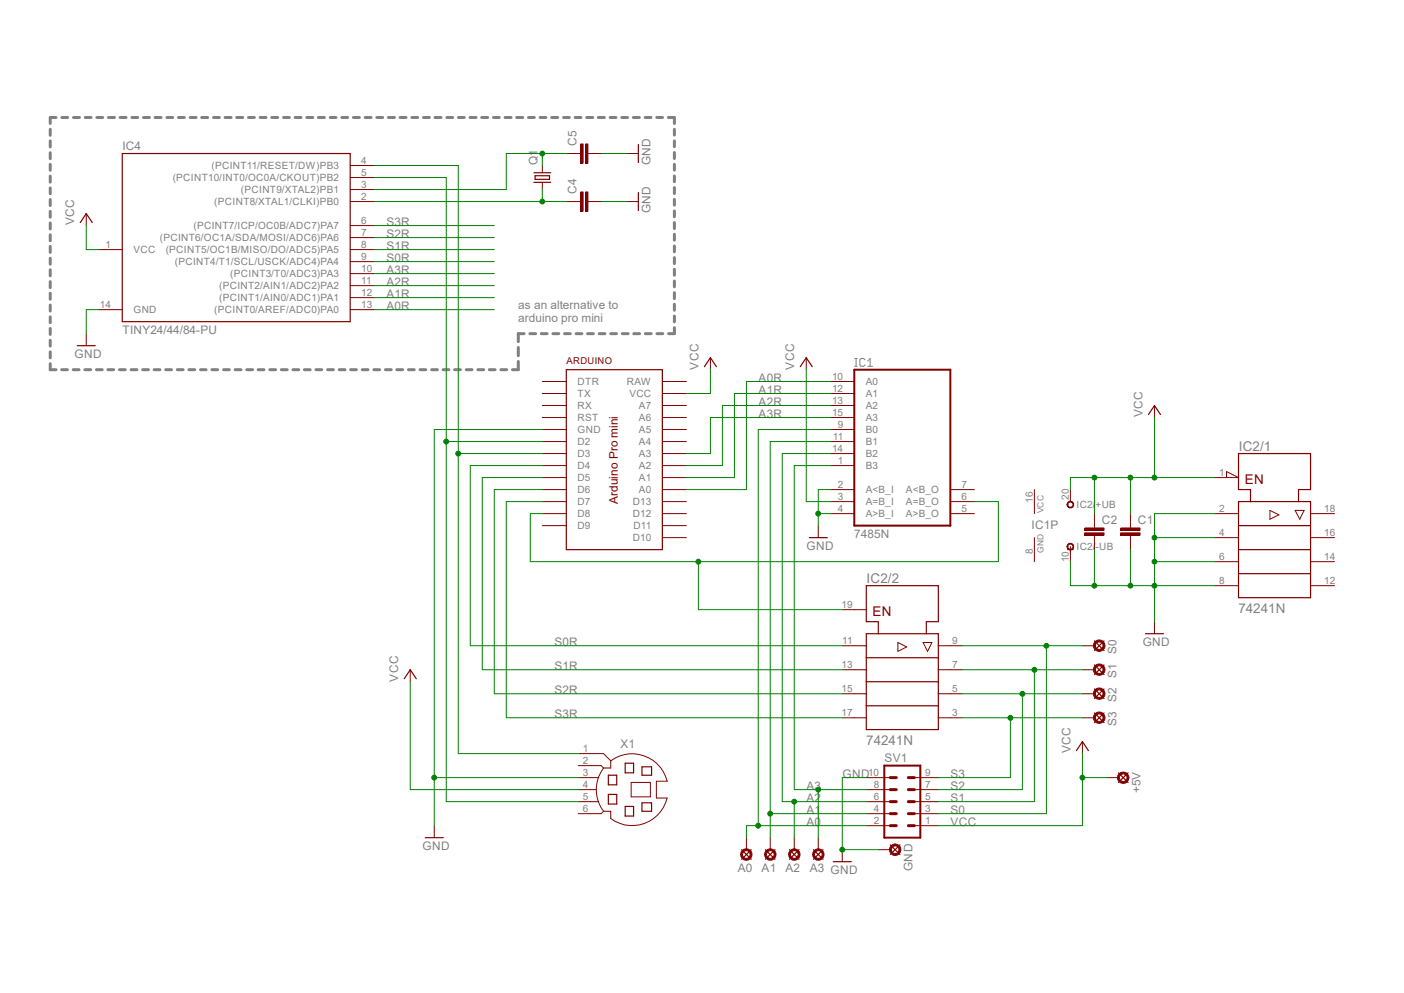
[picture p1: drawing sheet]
<svg xmlns="http://www.w3.org/2000/svg" width="297mm" height="210mm" viewBox="0 0 297 210" stroke-linecap="round" stroke-linejoin="round" font-family="sans-serif">
<g fill="none" stroke="#808080" stroke-width=".63">
<path d="M10.6 27.3v1.3M10.6 29.8v1.3M10.6 32.3v1.3M10.6 34.8v1.2M10.6 37.3v1.2M10.6 39.8v1.2M11.9 24.8h-1.3v1.3M13.1 24.8h1.2M15.5 24.8h1.3M18 24.8h1.3M20.5 24.8h1.2M22.9 24.8h1.3"/>
<path d="M25.4 24.8h1.3M27.9 24.8h1.2M30.4 24.8h1.2M32.8 24.8h1.3M35.3 24.8h1.2M37.8 24.8h1.2M40.2 24.8h1.3M42.7 24.8h1.2M45.2 24.8h1.2M47.6 24.8h1.3M50.1 24.8h1.3M52.6 24.8h1.2"/>
<path d="M55 24.8h1.3M57.5 24.8h1.3M60 24.8h1.2M62.4 24.8h1.3M64.9 24.8h1.3M67.4 24.8h1.2M69.8 24.8h1.3M72.3 24.8h1.2M74.8 24.8h1.2M77.3 24.8h1.2M79.7 24.8h1.2M82.2 24.8h1.2"/>
<path d="M84.6 24.8h1.3M87.1 24.8h1.2M89.6 24.8h1.2M92 24.8h1.3M94.5 24.8h1.3M97 24.8h1.2M99.4 24.8h1.3M101.9 24.8h1.3M104.4 24.8h1.2M106.8 24.8h1.3M109.3 24.8h1.3M111.8 24.8h1.2"/>
<path d="M114.3 24.8h1.2M116.7 24.8h1.3M119.2 24.8h1.2M121.7 24.8h1.2M124.1 24.8h1.3M126.6 24.8h1.2M129.1 24.8h1.2M131.5 24.8h1.3M134 24.8h1.3M136.5 24.8h1.2M138.9 24.8h1.3M141.4 24.8h1.3v1.3"/>
<path d="M142.7 27.3v1.3M142.7 29.8v1.2M142.7 32.3v1.2M142.7 34.8v1.2M142.7 37.2v1.2M142.7 39.7v1.2M10.6 42.2v1.3M10.6 44.7v1.2M10.6 47.2v1.2M10.6 49.7v1.2M10.6 52.1v1.3M10.6 54.6v1.3"/>
<path d="M10.6 57.1v1.2M10.6 59.6v1.2M142.7 42.2v1.2M142.7 44.6v1.2M142.7 47.1v1.2M142.7 49.5v1.3M142.7 52v1.3M142.7 54.5v1.3M142.7 56.9v1.3M142.7 59.4v1.3M10.6 62v1.3M10.6 64.5v1.3"/>
<path d="M10.6 67v1.2M10.6 69.5v1.2M10.6 72v1.2M10.6 74.4v1.3M10.6 76.9v1.3h1.3M13 78.2h1.3M15.5 78.2h1.2M17.9 78.2h1.3M20.4 78.2h1.2M22.8 78.2h1.2M25.3 78.2h1.2M27.7 78.2h1.3"/>
<path d="M30.2 78.2h1.2M32.6 78.2h1.2M35.1 78.2h1.2M37.5 78.2h1.2M40 78.2h1.2M42.4 78.2h1.2M44.8 78.2h1.3M47.3 78.2h1.2M49.7 78.2h1.3M52.2 78.2h1.2M54.6 78.2h1.2M57.1 78.2h1.2"/>
<path d="M59.5 78.2h1.2M62 78.2h1.2M64.4 78.2h1.2M66.8 78.2h1.3M69.3 78.2h1.2M71.8 78.2h1.2M74.2 78.2h1.2M76.6 78.2h1.3M79.1 78.2h1.2M81.5 78.2h1.3M83.9 78.2h1.3M86.4 78.2h1.2"/>
<path d="M88.9 78.2h1.2M91.3 78.2h1.2M93.7 78.2h1.3M96.2 78.2h1.2M98.6 78.2h1.3M101.1 78.2h1.2M103.5 78.2h1.2M106 78.2h1.2M109.6 76.5v1.7h-1.2M109.6 73.5v1.7M110.9 70.6h-1.3v1.7M112.1 70.6h1.2"/>
<path d="M114.5 70.6h1.2M117 70.6h1.2M119.4 70.6h1.2M121.9 70.6h1.2M124.3 70.6h1.2M126.7 70.6h1.3M129.2 70.6h1.2M131.7 70.6h1.2M134.1 70.6h1.2M136.5 70.6h1.3M139 70.6h1.2M142.7 69.3v1.3h-1.3"/>
<path d="M142.7 61.9v1.3M142.7 64.3v1.3M142.7 66.8v1.3"/>
</g>
<path d="M180.8 77.5h.6M180.8 75.8h.6M181.1 75.8v1.7M183 76.1l-.3-.3h-.5l-.3 .3v1.1l.3 .3h.5l.3-.3M183.6 77.5h1M183.6 76.4l.5-.6v1.7" fill="none" stroke="#808080" stroke-width=".21"/>
<g fill="none" stroke="#800000" stroke-width=".25">
<path d="M119.8 78.2h20.3v38h-20.3zM149 77.6l1.3-2 1.3 2M169.3 77.6l1.3-2 1.2 2M243 87.7l1.2-1.9 1.3 1.9M171.2 113.7h3.8M262 116.2h15.2M262 106.1h15.2v20.3h-15.2zM262 111.2h15.2M264.5 106.1v-2.6h-2.5v-7.6h15.2v7.6h-2.5v2.6M183.3 134h15.2v20.3h-15.2zM183.3 139.1h15.2M185.8 134v-2.5h-2.5v-7.6h15.2v7.6h-2.5v2.5"/>
<path d="M242.3 134h3.8M262 121.3h15.2M85.5 143.6l1.3-2 1.3 2M183.3 149.3h15.2M183.3 144.2h15.2M227.7 158.7l1.3-1.9 1.3 1.9M90 177.2h3.8M128.7 164h1.8v2h-1.8zM128.7 168h1.8v2.1h-1.8zM132.2 161.4h1.8v2h-1.8zM132.2 170.6h1.8v2h-1.8zM135.8 162.2h2v1.8h-2z"/>
<path d="M135.8 169.8h2v1.8h-2zM176.3 182.2h3.8"/>
</g>
<g fill="none" stroke="#800000" stroke-width=".21">
<path d="M150.3 75.6v2.6M170.6 75.6v2.6M114.7 90.8h5.1M114.7 80.7h5.1M114.7 83.2h5.1M114.7 85.8h5.1M114.7 93.4h5.1M114.7 95.9h5.1M114.7 98.5h5.1M114.7 88.3h5.1M140.1 90.8h5.1M140.1 80.7h5.1"/>
<path d="M140.1 83.2h5.1M140.1 85.8h5.1M140.1 93.4h5.1M140.1 95.9h5.1M140.1 98.5h5.1M140.1 88.3h5.1M175.6 90.8h5.1M175.6 80.7h5.1M175.6 83.2h5.1M175.6 85.8h5.1M175.6 93.4h5.1M175.6 95.9h5.1"/>
<path d="M175.6 98.5h5.1M175.6 88.3h5.1M244.2 85.8v2.5M114.7 101h5.1M114.7 103.5h5.1M114.7 106.1h5.1M114.7 108.6h5.1M114.7 111.2h5.1M140.1 101h5.1M140.1 103.5h5.1M140.1 106.1h5.1M140.1 108.6h5.1"/>
<path d="M140.1 111.2h5.1M140.1 113.7h5.1M173.1 111.2v2.5M175.6 103.5h5.1M175.6 106.1h5.1M175.6 108.6h5.1M201 103.5h5.1M201 106.1h5.1M201 108.6h5.1M256.9 101h5.1l-2.5-1.3v1.3M256.9 108.6h5.1M256.9 113.7h5.1"/>
<path d="M256.9 118.8h5.1M268.6 107.9l2 1-2 .9zM274 107.9h1.9l-.9 1.9zM277.2 108.6h5.1M277.2 113.7h5.1M277.2 118.8h5.1M178.2 136.6h5.1M178.2 128.9h5.1M189.9 135.9l1.9 .9-1.9 1zM195.3 135.9h1.8l-.9 1.9zM198.5 136.6h5.1M244.2 131.5v2.5"/>
<path d="M256.9 123.9h5.1M277.2 123.9h5.1M86.8 141.6v2.6M122.3 159.4h5.4l1.5 1.5M178.2 141.6h5.1M178.2 146.7h5.1M178.2 151.8h5.1M198.5 141.6h5.1M198.5 146.7h5.1M198.5 151.8h5.1M229 156.8v2.6M91.9 174.6v2.6"/>
<path d="M122.3 169.5h4.4M122.3 167h3.9M122.3 164.5h4.4M122.3 161.9h4.9l.5 .5M127.7 162.4a7.5 7.5 0 0 0 0 9.2M127.7 171.6l-.5 .5h-4.9M129.2 160.9a7.7 7.7 0 0 1 11.9 4.3h-2.2v3.6h2.2a7.6 7.6 0 0 1-11.9 4.3v-1.5h-1.5M129.2 160.9v1.5h-1.5M133.5 165.5h4.1v3h-4.1zM178.2 179.7v2.5M183.3 174.6h5M183.3 172.1h5"/>
<path d="M183.3 169.5h5M183.3 167h5M183.3 164.5h5M193.4 174.6h5.1M193.4 172.1h5.1M193.4 169.5h5.1M193.4 167h5.1M193.4 164.5h5.1"/>
</g>
<path d="M180.7 78.2h20.3v33h-20.3zM187.1 161.9h7.6v15.3h-7.6z" fill="none" stroke="#800000" stroke-width=".42"/>
<path d="M188.3 164.5h1.3M188.3 167h1.3M188.3 169.5h1.3M188.3 172.1h1.3M188.3 174.6h1.3M192.2 164.5h1.2M192.2 167h1.2M192.2 169.5h1.2M192.2 172.1h1.2M192.2 174.6h1.2" fill="none" stroke="#800000" stroke-width=".63"/>
<path d="M226 106.1a.71 .71 0 0 1 1.1 .3 .71 .71 0 0 1-.5 1 .71 .71 0 0 1-.9-.7h.2a.56 .56 0 0 1 .8-.5 .56 .56 0 0 1 .1 1 .56 .56 0 0 1-.9-.2v-.3h-.2z" fill-rule="evenodd" fill="#800000"/>
<path d="M225.8 116.2h1.3M226 106.1a.71 .71 0 0 1 1.1 .3 .71 .71 0 0 1-.5 1 .71 .71 0 0 1-.9-.7h.2a.56 .56 0 0 1 .8-.5 .56 .56 0 0 1 .1 1 .56 .56 0 0 1-.9-.2v-.3h-.2zM226.4 103.5v2.6M226.4 115.6v1.3" fill="none" stroke="#800000" stroke-width=".21"/>
<path d="M226 115a.71 .71 0 0 1 1.1 .3 .71 .71 0 0 1-.5 1 .71 .71 0 0 1-.9-.7h.2a.56 .56 0 0 1 .8-.5 .56 .56 0 0 1 .1 1 .56 .56 0 0 1-.9-.2v-.3h-.2z" fill-rule="evenodd" fill="#800000"/>
<path d="M218.8 103.5v5.1M218.8 113.7v5.1M226 115a.71 .71 0 0 1 1.1 .3 .71 .71 0 0 1-.5 1 .71 .71 0 0 1-.9-.7h.2a.56 .56 0 0 1 .8-.5 .56 .56 0 0 1 .1 1 .56 .56 0 0 1-.9-.2v-.3h-.2zM226.4 116.2v2.6M231.5 111.2v.5M231.5 113.2v.5" fill="none" stroke="#800000" stroke-width=".21"/>
<path d="M229.5 112.7h4.1v.5h-4.1z" fill-rule="evenodd" fill="#800000"/>
<path d="M229.5 112.7h4.1v.5h-4.1z" fill="none" stroke="#800000" stroke-width=".21"/>
<path d="M229.5 111.7h4.1v.5h-4.1z" fill-rule="evenodd" fill="#800000"/>
<path d="M229.5 111.7h4.1v.5h-4.1zM231.5 108.6v2.6M231.5 113.7v2.5M239.1 111.2v.5M239.1 113.2v.5" fill="none" stroke="#800000" stroke-width=".21"/>
<path d="M237.1 112.7h4.1v.5h-4.1z" fill-rule="evenodd" fill="#800000"/>
<path d="M237.1 112.7h4.1v.5h-4.1z" fill="none" stroke="#800000" stroke-width=".21"/>
<path d="M237.1 111.7h4.1v.5h-4.1z" fill-rule="evenodd" fill="#800000"/>
<path d="M237.1 111.7h4.1v.5h-4.1zM239.1 108.6v2.6M239.1 113.7v2.5" fill="none" stroke="#800000" stroke-width=".21"/>
<path d="M172.1 179.7l2 2M174.1 179.7l-2 2" fill="none" stroke="#800000" stroke-width=".25"/>
<path d="M172.3 179.9a1.21 1.21 0 0 1 1.9 .2 1.21 1.21 0 0 1-.7 1.8 1.21 1.21 0 0 1-1.6-1.2h.4a.8 .8 0 0 1 1-.8 .8 .8 0 0 1 .4 1.3 .8 .8 0 0 1-1.3-.2l-.1-.3h-.4z" fill-rule="evenodd" fill="#800000"/>
<path d="M172.3 179.9a1.21 1.21 0 0 1 1.9 .2 1.21 1.21 0 0 1-.7 1.8 1.21 1.21 0 0 1-1.6-1.2h.4a.8 .8 0 0 1 1-.8 .8 .8 0 0 1 .4 1.3 .8 .8 0 0 1-1.3-.2l-.1-.3h-.4zM173.1 177.2v2.5" fill="none" stroke="#800000" stroke-width=".21"/>
<path d="M161.9 179.7l2.1 2M164 179.7l-2.1 2" fill="none" stroke="#800000" stroke-width=".25"/>
<path d="M162.1 179.9a1.21 1.21 0 0 1 1.9 .2 1.21 1.21 0 0 1-.7 1.8 1.21 1.21 0 0 1-1.5-1.2h.3a.8 .8 0 0 1 1.1-.8 .8 .8 0 0 1 .3 1.3 .8 .8 0 0 1-1.3-.2l-.1-.3h-.3z" fill-rule="evenodd" fill="#800000"/>
<path d="M162.1 179.9a1.21 1.21 0 0 1 1.9 .2 1.21 1.21 0 0 1-.7 1.8 1.21 1.21 0 0 1-1.5-1.2h.3a.8 .8 0 0 1 1.1-.8 .8 .8 0 0 1 .3 1.3 .8 .8 0 0 1-1.3-.2l-.1-.3h-.3zM162.9 177.2v2.5" fill="none" stroke="#800000" stroke-width=".21"/>
<path d="M167 179.7l2 2M169 179.7l-2 2" fill="none" stroke="#800000" stroke-width=".25"/>
<path d="M167.2 179.9a1.21 1.21 0 0 1 1.9 .2 1.21 1.21 0 0 1-.7 1.8 1.21 1.21 0 0 1-1.6-1.2h.4a.8 .8 0 0 1 1.1-.8 .8 .8 0 0 1 .3 1.3 .8 .8 0 0 1-1.3-.2l-.1-.3h-.4z" fill-rule="evenodd" fill="#800000"/>
<path d="M167.2 179.9a1.21 1.21 0 0 1 1.9 .2 1.21 1.21 0 0 1-.7 1.8 1.21 1.21 0 0 1-1.6-1.2h.4a.8 .8 0 0 1 1.1-.8 .8 .8 0 0 1 .3 1.3 .8 .8 0 0 1-1.3-.2l-.1-.3h-.4zM168 177.2v2.5" fill="none" stroke="#800000" stroke-width=".21"/>
<path d="M156.9 179.7l2 2M158.9 179.7l-2 2" fill="none" stroke="#800000" stroke-width=".25"/>
<path d="M157 179.9a1.21 1.21 0 0 1 1.9 .2 1.21 1.21 0 0 1-.7 1.8 1.21 1.21 0 0 1-1.5-1.2h.4a.8 .8 0 0 1 1-.8 .8 .8 0 0 1 .4 1.3 .8 .8 0 0 1-1.4-.2v-.3h-.4z" fill-rule="evenodd" fill="#800000"/>
<path d="M157 179.9a1.21 1.21 0 0 1 1.9 .2 1.21 1.21 0 0 1-.7 1.8 1.21 1.21 0 0 1-1.5-1.2h.4a.8 .8 0 0 1 1-.8 .8 .8 0 0 1 .4 1.3 .8 .8 0 0 1-1.4-.2v-.3h-.4zM157.9 177.2v2.5" fill="none" stroke="#800000" stroke-width=".21"/>
<path d="M236.6 163.4l2 2.1M238.6 163.4l-2 2.1" fill="none" stroke="#800000" stroke-width=".25"/>
<path d="M236.8 163.6a1.2 1.2 0 0 1 1.9 .3 1.2 1.2 0 0 1-.8 1.8 1.2 1.2 0 0 1-1.5-1.2h.4a.83 .83 0 0 1 1.2-.7 .83 .83 0 0 1 .2 1.4 .83 .83 0 0 1-1.3-.4l-.1-.3h-.4l.1-.5z" fill-rule="evenodd" fill="#800000"/>
<path d="M234.1 164.5h2.5M236.8 163.6a1.2 1.2 0 0 1 1.9 .3 1.2 1.2 0 0 1-.8 1.8 1.2 1.2 0 0 1-1.5-1.2h.4a.83 .83 0 0 1 1.2-.7 .83 .83 0 0 1 .2 1.4 .83 .83 0 0 1-1.3-.4l-.1-.3h-.4l.1-.5z" fill="none" stroke="#800000" stroke-width=".21"/>
<path d="M188.3 178.7l2.1 2M190.4 178.7l-2.1 2" fill="none" stroke="#800000" stroke-width=".25"/>
<path d="M188.5 178.9a1.22 1.22 0 0 1 1.9 .3 1.22 1.22 0 0 1-.8 1.7 1.22 1.22 0 0 1-1.5-1.2h.5a.8 .8 0 0 1 1-.8 .8 .8 0 0 1 .4 1.3 .8 .8 0 0 1-1.4-.2v-.3h-.5z" fill-rule="evenodd" fill="#800000"/>
<path d="M185.8 179.7h2.5M188.5 178.9a1.22 1.22 0 0 1 1.9 .3 1.22 1.22 0 0 1-.8 1.7 1.22 1.22 0 0 1-1.5-1.2h.5a.8 .8 0 0 1 1-.8 .8 .8 0 0 1 .4 1.3 .8 .8 0 0 1-1.4-.2v-.3h-.5z" fill="none" stroke="#800000" stroke-width=".21"/>
<path d="M231.5 135.6l2.1 2M233.6 135.6l-2.1 2" fill="none" stroke="#800000" stroke-width=".25"/>
<path d="M231.7 135.7a1.23 1.23 0 0 1 1.9 .3 1.23 1.23 0 0 1-.8 1.8 1.23 1.23 0 0 1-1.5-1.2h.4a.83 .83 0 0 1 1.2-.7 .83 .83 0 0 1 .2 1.3 .83 .83 0 0 1-1.3-.3l-.1-.3h-.4z" fill-rule="evenodd" fill="#800000"/>
<path d="M229 136.6h2.5M231.7 135.7a1.23 1.23 0 0 1 1.9 .3 1.23 1.23 0 0 1-.8 1.8 1.23 1.23 0 0 1-1.5-1.2h.4a.83 .83 0 0 1 1.2-.7 .83 .83 0 0 1 .2 1.3 .83 .83 0 0 1-1.3-.3l-.1-.3h-.4z" fill="none" stroke="#800000" stroke-width=".21"/>
<path d="M231.5 140.6l2.1 2.1M233.6 140.6l-2.1 2.1" fill="none" stroke="#800000" stroke-width=".25"/>
<path d="M231.7 140.8a1.23 1.23 0 0 1 1.9 .3 1.23 1.23 0 0 1-.8 1.7 1.23 1.23 0 0 1-1.5-1.2h.4a.83 .83 0 0 1 1.2-.7 .83 .83 0 0 1 .2 1.4 .83 .83 0 0 1-1.3-.4l-.1-.3h-.4z" fill-rule="evenodd" fill="#800000"/>
<path d="M229 141.6h2.5M231.7 140.8a1.23 1.23 0 0 1 1.9 .3 1.23 1.23 0 0 1-.8 1.7 1.23 1.23 0 0 1-1.5-1.2h.4a.83 .83 0 0 1 1.2-.7 .83 .83 0 0 1 .2 1.4 .83 .83 0 0 1-1.3-.4l-.1-.3h-.4z" fill="none" stroke="#800000" stroke-width=".21"/>
<path d="M231.5 145.7l2.1 2M233.6 145.7l-2.1 2" fill="none" stroke="#800000" stroke-width=".25"/>
<path d="M231.7 145.8a1.23 1.23 0 0 1 1.9 .3 1.23 1.23 0 0 1-.8 1.8 1.23 1.23 0 0 1-1.5-1.2h.4a.83 .83 0 0 1 1.2-.7 .83 .83 0 0 1 .2 1.4 .83 .83 0 0 1-1.3-.4l-.1-.3h-.4z" fill-rule="evenodd" fill="#800000"/>
<path d="M229 146.7h2.5M231.7 145.8a1.23 1.23 0 0 1 1.9 .3 1.23 1.23 0 0 1-.8 1.8 1.23 1.23 0 0 1-1.5-1.2h.4a.83 .83 0 0 1 1.2-.7 .83 .83 0 0 1 .2 1.4 .83 .83 0 0 1-1.3-.4l-.1-.3h-.4z" fill="none" stroke="#800000" stroke-width=".21"/>
<path d="M231.5 150.8l2.1 2M233.6 150.8l-2.1 2" fill="none" stroke="#800000" stroke-width=".25"/>
<path d="M231.7 150.9a1.23 1.23 0 0 1 1.9 .3 1.23 1.23 0 0 1-.8 1.8 1.23 1.23 0 0 1-1.5-1.2h.4a.83 .83 0 0 1 1.2-.7 .83 .83 0 0 1 .2 1.4 .83 .83 0 0 1-1.3-.4l-.1-.3h-.4z" fill-rule="evenodd" fill="#800000"/>
<g fill="none" stroke="#800000" stroke-width=".21">
<path d="M74.1 35h5.1M74.1 37.5h5.1M114.7 35v1.5M114.7 38.6v1.5M132.5 32.5h2.5M20.8 52.8h5.1M74.1 52.8h5.1M74.1 47.7h5.1M74.1 50.2h5.1M74.1 55.3h5.1M74.1 57.9h5.1M74.1 40.1h5.1"/>
<path d="M74.1 42.6h5.1M122.3 42.6h.6M124.4 42.6h.5M132.5 42.6h2.5M20.8 65.5h5.1M74.1 65.5h5.1M74.1 60.4h5.1M74.1 62.9h5.1M229 151.8h2.5M231.7 150.9a1.23 1.23 0 0 1 1.9 .3 1.23 1.23 0 0 1-.8 1.8 1.23 1.23 0 0 1-1.5-1.2h.4a.83 .83 0 0 1 1.2-.7 .83 .83 0 0 1 .2 1.4 .83 .83 0 0 1-1.3-.4l-.1-.3h-.4z"/>
</g>
<path d="M25.9 32.5h48.2v35.5h-48.2zM112.9 36.5h3.6M112.9 38.6h3.6M113.2 37.2h3v.7h-3zM135 30.6v3.8M135 40.7v3.8" fill="none" stroke="#800000" stroke-width=".25"/>
<path d="M123.9 40.6h.5v4.1h-.5z" fill-rule="evenodd" fill="#800000"/>
<path d="M123.9 40.6h.5v4.1h-.5z" fill="none" stroke="#800000" stroke-width=".21"/>
<path d="M122.9 40.6h.5v4.1h-.5z" fill-rule="evenodd" fill="#800000"/>
<path d="M122.3 32.5h.6M124.4 32.5h.5M119.8 42.6h2.5M122.9 40.6h.5v4.1h-.5zM124.9 42.6h2.5" fill="none" stroke="#800000" stroke-width=".21"/>
<path d="M123.9 30.4h.5v4.1h-.5z" fill-rule="evenodd" fill="#800000"/>
<path d="M123.9 30.4h.5v4.1h-.5z" fill="none" stroke="#800000" stroke-width=".21"/>
<path d="M122.9 30.4h.5v4.1h-.5z" fill-rule="evenodd" fill="#800000"/>
<path d="M119.8 32.5h2.5M122.9 30.4h.5v4.1h-.5zM124.9 32.5h2.5M18.2 45.2v2.5M18.2 70.6v2.5" fill="none" stroke="#800000" stroke-width=".21"/>
<path d="M17 47.1l1.2-1.9 1.3 1.9M16.3 73.1h3.9" fill="none" stroke="#800000" stroke-width=".25"/>
<path d="M175.6 90.8h-15.2v83.8M183.3 174.6h-25.4v2.6" fill="none" stroke="#008000" stroke-width=".21"/>
<circle cx="160.4" cy="174.6" r=".51" fill="#008000"/>
<g fill="none" stroke="#008000" stroke-width=".21">
<path d="M203.6 136.6h25.4M221.4 136.6v35.5h-22.9"/>
<circle cx="160.4" cy="174.6" r=".51"/>
</g>
<circle cx="221.4" cy="136.6" r=".51" fill="#008000"/>
<g fill="none" stroke="#008000" stroke-width=".21">
<path d="M175.6 93.4h-12.7v83.8M162.9 172.1h20.4"/>
<circle cx="221.4" cy="136.6" r=".51"/>
</g>
<circle cx="162.9" cy="172.1" r=".51" fill="#008000"/>
<g fill="none" stroke="#008000" stroke-width=".21">
<path d="M203.6 141.6h25.4M218.8 141.6v27.9h-20.3"/>
<circle cx="162.9" cy="172.1" r=".51"/>
</g>
<circle cx="218.8" cy="141.6" r=".51" fill="#008000"/>
<g fill="none" stroke="#008000" stroke-width=".21">
<path d="M175.6 95.9h-10.1v73.6h17.8M168 169.5v7.7"/>
<circle cx="218.8" cy="141.6" r=".51"/>
</g>
<circle cx="168" cy="169.5" r=".51" fill="#008000"/>
<g fill="none" stroke="#008000" stroke-width=".21">
<path d="M229 146.7h-12.7v20.3h-17.8"/>
<circle cx="168" cy="169.5" r=".51"/>
</g>
<circle cx="216.3" cy="146.7" r=".51" fill="#008000"/>
<g fill="none" stroke="#008000" stroke-width=".21">
<path d="M175.6 98.5h-7.6v68.5h15.3M203.6 146.7h12.7M173.1 167v10.2"/>
<circle cx="216.3" cy="146.7" r=".51"/>
</g>
<circle cx="173.1" cy="167" r=".51" fill="#008000"/>
<g fill="none" stroke="#008000" stroke-width=".21">
<path d="M229 151.8h-15.3v12.7h-15.2"/>
<circle cx="173.1" cy="167" r=".51"/>
</g>
<circle cx="213.7" cy="151.8" r=".51" fill="#008000"/>
<g fill="none" stroke="#008000" stroke-width=".21">
<path d="M203.6 151.8h10.1M229 159.4v15.2h-30.5M229 164.5h5.1"/>
<circle cx="213.7" cy="151.8" r=".51"/>
</g>
<circle cx="229" cy="164.5" r=".51" fill="#008000"/>
<g fill="none" stroke="#008000" stroke-width=".21">
<path d="M150.3 78.2v5h-5.1M170.6 78.2v27.9h5M244.2 88.3v12.7h12.7M231.5 101h-5.1v2.5"/>
<circle cx="229" cy="164.5" r=".51"/>
</g>
<circle cx="244.2" cy="101" r=".51" fill="#008000"/>
<g fill="none" stroke="#008000" stroke-width=".21">
<path d="M239.1 101v7.6M244.2 101h-12.7v7.6"/>
<circle cx="244.2" cy="101" r=".51"/>
</g>
<circle cx="231.5" cy="101" r=".51" fill="#008000"/>
<circle cx="231.5" cy="101" r=".51" fill="none" stroke="#008000" stroke-width=".21"/>
<circle cx="239.1" cy="101" r=".51" fill="#008000"/>
<g fill="none" stroke="#008000" stroke-width=".21">
<path d="M18.2 47.7v5.1h2.6M79.2 52.8h25.4M79.2 55.3h25.4M79.2 50.2h25.4M79.2 47.7h25.4M79.2 57.9h25.4M79.2 65.5h25.4M79.2 62.9h25.4M79.2 60.4h25.4M114.7 98.5h-15.2v38.1h78.7M175.6 85.8h-22.8v12.7h-7.6M175.6 83.2h-20.2v17.8h-10.2"/>
<path d="M175.6 80.7h-17.7v22.8h-12.7M175.6 88.3h-25.3v7.6h-5.1M114.7 101h-12.7v40.6h76.2M114.7 103.5h-10.1v43.2h73.6M114.7 106.1h-7.6v45.7h71.1M173.1 108.6h2.5M175.6 103.5h-2.5v7.7M86.8 144.2v22.8h35.5"/>
<circle cx="239.1" cy="101" r=".51"/>
</g>
<circle cx="173.1" cy="108.6" r=".51" fill="#008000"/>
<g fill="none" stroke="#008000" stroke-width=".21">
<path d="M183.3 164.5h-5.1v15.2h7.6"/>
<circle cx="173.1" cy="108.6" r=".51"/>
</g>
<circle cx="178.2" cy="179.7" r=".51" fill="#008000"/>
<g fill="none" stroke="#008000" stroke-width=".21">
<path d="M244.2 113.7h12.7M244.2 118.8h12.7M256.9 108.6h-12.7v22.9"/>
<circle cx="178.2" cy="179.7" r=".51"/>
</g>
<circle cx="244.2" cy="113.7" r=".51" fill="#008000"/>
<circle cx="244.2" cy="113.7" r=".51" fill="none" stroke="#008000" stroke-width=".21"/>
<circle cx="244.2" cy="118.8" r=".51" fill="#008000"/>
<circle cx="244.2" cy="118.8" r=".51" fill="none" stroke="#008000" stroke-width=".21"/>
<circle cx="244.2" cy="123.9" r=".51" fill="#008000"/>
<g fill="none" stroke="#008000" stroke-width=".21">
<path d="M226.4 118.8v5.1h17.8M231.5 116.2v7.7M239.1 116.2v7.7"/>
<circle cx="244.2" cy="123.9" r=".51"/>
</g>
<circle cx="239.1" cy="123.9" r=".51" fill="#008000"/>
<circle cx="239.1" cy="123.9" r=".51" fill="none" stroke="#008000" stroke-width=".21"/>
<circle cx="231.5" cy="123.9" r=".51" fill="#008000"/>
<g fill="none" stroke="#008000" stroke-width=".21">
<path d="M114.7 90.8h-22.8v83.8M244.2 123.9h12.7M91.9 164.5h30.4"/>
<circle cx="231.5" cy="123.9" r=".51"/>
</g>
<circle cx="91.9" cy="164.5" r=".51" fill="#008000"/>
<g fill="none" stroke="#008000" stroke-width=".21">
<path d="M127.4 32.5h5.1M127.4 42.6h5.1M20.8 65.5h-2.6v5.1M147.7 118.8v10.1h30.5M206.1 106.1h5.1v12.7h-99v-10.2h2.5"/>
<circle cx="91.9" cy="164.5" r=".51"/>
</g>
<circle cx="147.7" cy="118.8" r=".51" fill="#008000"/>
<g fill="none" stroke="#008000" stroke-width=".21">
<path d="M79.2 37.5h15.2v132h27.9M94.4 93.4h20.3"/>
<circle cx="147.7" cy="118.8" r=".51"/>
</g>
<circle cx="94.4" cy="93.4" r=".51" fill="#008000"/>
<g fill="none" stroke="#008000" stroke-width=".21">
<path d="M79.2 35h17.7v124.4h25.4M96.9 95.9h17.8"/>
<circle cx="94.4" cy="93.4" r=".51"/>
</g>
<circle cx="96.9" cy="95.9" r=".51" fill="#008000"/>
<g fill="none" stroke="#008000" stroke-width=".21">
<path d="M114.7 40.1v2.5h-35.5"/>
<circle cx="96.9" cy="95.9" r=".51"/>
</g>
<circle cx="114.7" cy="42.6" r=".51" fill="#008000"/>
<g fill="none" stroke="#008000" stroke-width=".21">
<path d="M114.7 35v-2.5h-7.6v7.6h-27.9M114.7 42.6h5.1"/>
<circle cx="114.7" cy="42.6" r=".51"/>
</g>
<circle cx="114.7" cy="32.5" r=".51" fill="#008000"/>
<g fill="none" stroke="#008000" stroke-width=".21">
<path d="M114.7 32.5h5.1"/>
<circle cx="114.7" cy="32.5" r=".51"/>
</g>
<g font-size="2.8" fill="#808080">
<text x="262" y="95.3">IC2/1</text>
<text x="183.3" y="123.2">IC2/2</text>
<text x="262" y="129.6">74241N</text>
<text x="183.3" y="157.5">74241N</text>
</g>
<g font-size="2.8" fill="#800000">
<text x="263.3" y="102.3">EN</text>
<text x="184.6" y="130.2">EN</text>
</g>
<g font-size="2.5" fill="#808080">
<text x="25.9" y="31.7">IC4</text>
<text x="113.7" y="35" transform="rotate(-90 113.7 35)">Q1</text>
<text x="122" y="30.9" transform="rotate(-90 122 30.9)">C5</text>
<text x="137.6" y="35" transform="rotate(-90 137.6 35)">GND</text>
<text x="122" y="41.1" transform="rotate(-90 122 41.1)">C4</text>
<text x="15.7" y="47.7" transform="rotate(-90 15.7 47.7)">VCC</text>
<text x="81.7" y="47.7">S3R</text>
<text x="137.6" y="45.1" transform="rotate(-90 137.6 45.1)">GND</text>
<text x="81.7" y="52.8">S1R</text>
<text x="81.7" y="50.3">S2R</text>
<text x="81.7" y="55.3">S0R</text>
<text x="81.7" y="57.9">A3R</text>
<text x="81.7" y="65.5">A0R</text>
<text x="81.7" y="63">A1R</text>
<text x="81.7" y="60.4">A2R</text>
<text x="109.6" y="65.4">as an alternative to</text>
<text x="25.9" y="70.6">TINY24/44/84-PU</text>
<text x="109.6" y="68">arduino pro mini</text>
<text x="15.7" y="75.7">GND</text>
<text x="147.7" y="78.1" transform="rotate(-90 147.7 78.1)">VCC</text>
<text x="160.5" y="80.7">A0R</text>
<text x="160.5" y="83.2">A1R</text>
<text x="168" y="78.1" transform="rotate(-90 168 78.1)">VCC</text>
<text x="160.5" y="85.8">A2R</text>
<text x="160.5" y="88.3">A3R</text>
<text x="241.7" y="88.3" transform="rotate(-90 241.7 88.3)">VCC</text>
<text x="180.7" y="113.7">7485N</text>
<text x="218.2" y="111.8">IC1P</text>
<text x="233.1" y="110.8">C2</text>
<text x="240.7" y="110.8">C1</text>
<text x="170.6" y="116.2">GND</text>
<text x="117.3" y="136.6">S0R</text>
<text x="241.7" y="136.6">GND</text>
<text x="117.3" y="141.6">S1R</text>
<text x="236.2" y="143.5" transform="rotate(-90 236.2 143.5)">S1</text>
<text x="236.2" y="138.4" transform="rotate(-90 236.2 138.4)">S0</text>
<text x="84.2" y="144.1" transform="rotate(-90 84.2 144.1)">VCC</text>
<text x="117.3" y="146.7">S2R</text>
<text x="236.2" y="148.5" transform="rotate(-90 236.2 148.5)">S2</text>
<text x="117.3" y="151.8">S3R</text>
<text x="236.2" y="153.6" transform="rotate(-90 236.2 153.6)">S3</text>
<text x="131.3" y="158.1">X1</text>
<text x="187.1" y="161.2">SV1</text>
<text x="226.4" y="159.3" transform="rotate(-90 226.4 159.3)">VCC</text>
<text x="170.6" y="167">A3</text>
<text x="178.2" y="164.5">GND</text>
<text x="201.1" y="167">S2</text>
<text x="201.1" y="164.5">S3</text>
<text x="241.3" y="167.8" transform="rotate(-90 241.3 167.8)">+5V</text>
<text x="170.6" y="172.1">A1</text>
<text x="170.6" y="169.5">A2</text>
<text x="201.1" y="172.1">S0</text>
<text x="201.1" y="169.5">S1</text>
<text x="89.4" y="179.7">GND</text>
<text x="170.6" y="174.6">A0</text>
<text x="201.1" y="174.6">VCC</text>
<text x="156.1" y="184.4">A0</text>
<text x="161.1" y="184.4">A1</text>
<text x="166.2" y="184.4">A2</text>
<text x="171.3" y="184.4">A3 GND</text>
<text x="193" y="184.2" transform="rotate(-90 193 184.2)">GND</text>
</g>
<text font-size="2.5" fill="#800000" x="130.7" y="106.6" transform="rotate(-90 130.7 106.6)">Arduino Pro mini</text>
<g font-size="2.1" fill="#808080">
<text x="44.7" y="35.8">(PCINT11/RESET/DW)PB3</text>
<text x="76.4" y="34.7">4</text>
<text x="36.5" y="38.3">(PCINT10/INT0/OC0A/CKOUT)PB2</text>
<text x="51" y="40.9">(PCINT9/XTAL2)PB1</text>
<text x="76.4" y="37.2">5</text>
<text x="76.4" y="39.8">3</text>
<text x="45.3" y="43.4">(PCINT8/XTAL1/CLKI)PB0</text>
<text x="76.4" y="47.4">6</text>
<text x="76.4" y="42.3">2</text>
<text x="22.3" y="52.5">1</text>
<text x="28.2" y="53.6">VCC</text>
<text x="33.8" y="51">(PCINT6/OC1A/SDA/MOSI/ADC6)PA6</text>
<text x="35.1" y="53.6">(PCINT5/OC1B/MISO/DO/ADC5)PA5</text>
<text x="40.9" y="48.5">(PCINT7/ICP/OC0B/ADC7)PA7</text>
<text x="76.4" y="49.9">7</text>
<text x="76.4" y="52.5">8</text>
<text x="37" y="56.1">(PCINT4/T1/SCL/USCK/ADC4)PA4</text>
<text x="48.7" y="58.6">(PCINT3/T0/ADC3)PA3</text>
<text x="76.4" y="54.9">9</text>
<text x="76.4" y="57.5">10</text>
<text x="21.1" y="65.1">14</text>
<text x="46.4" y="61.2">(PCINT2/AIN1/ADC2)PA2</text>
<text x="46.4" y="63.7">(PCINT1/AIN0/ADC1)PA1</text>
<text x="76.4" y="60">11</text>
<text x="76.4" y="62.6">12</text>
<text x="76.4" y="65.1">13</text>
<text x="28.2" y="66.3">GND</text>
<text x="45.3" y="66.3">(PCINT0/AREF/ADC0)PA0</text>
<text x="122.2" y="81.5">DTR</text>
<text x="122.2" y="84">TX</text>
<text x="132.6" y="81.5">RAW</text>
<text x="176" y="80.3">10</text>
<text x="176" y="82.9">12</text>
<text x="183.1" y="81.5">A0</text>
<text x="183.1" y="84">A1</text>
<text x="122.2" y="86.5">RX</text>
<text x="122.2" y="89.1">RST</text>
<text x="133.1" y="84">VCC</text>
<text x="135.2" y="86.5">A7</text>
<text x="135.2" y="89.1">A6</text>
<text x="176" y="85.4">13</text>
<text x="176" y="88">15</text>
<text x="183.1" y="86.5">A2</text>
<text x="183.1" y="89.1">A3</text>
<text x="122.2" y="91.6">GND</text>
<text x="122.2" y="94.1">D2</text>
<text x="135.2" y="91.6">A5</text>
<text x="135.2" y="94.1">A4</text>
<text x="176" y="95.6">14</text>
<text x="176.2" y="93">11</text>
<text x="177.2" y="90.5">9</text>
<text x="183.1" y="91.6">B0</text>
<text x="183.1" y="94.1">B1</text>
<text x="122.2" y="96.7">D3</text>
<text x="122.2" y="99.2">D4</text>
<text x="122.2" y="101.8">D5</text>
<text x="135.2" y="96.7">A3</text>
<text x="135.2" y="99.2">A2</text>
<text x="135.2" y="101.8">A1</text>
<text x="177.2" y="98.1">1</text>
<text x="183.1" y="99.2">B3</text>
<text x="183.1" y="96.7">B2</text>
<text x="257.9" y="100.7">1</text>
<text x="122.2" y="104.3">D6</text>
<text x="122.2" y="106.8">D7</text>
<text x="133.9" y="106.8">D13</text>
<text x="135.2" y="104.3">A0</text>
<text x="177.2" y="103.2">2</text>
<text x="177.2" y="105.7">3</text>
<text x="183.1" y="104.3">A&lt;B_I</text>
<text x="183.1" y="106.8">A=B_I</text>
<text x="191.6" y="106.8">A=B_O</text>
<text x="191.6" y="104.3">A&lt;B_O</text>
<text x="203.4" y="105.7">6</text>
<text x="203.4" y="103.2">7</text>
<text x="218.5" y="106.3" transform="rotate(-90 218.5 106.3)">16</text>
<text x="226.1" y="105.7" transform="rotate(-90 226.1 105.7)">20</text>
<text x="227.8" y="107.4">IC2/+UB</text>
<text x="122.2" y="109.4">D8</text>
<text x="122.2" y="111.9">D9</text>
<text x="133.9" y="109.4">D12</text>
<text x="134" y="111.9">D11</text>
<text x="177.2" y="108.3">4</text>
<text x="183.1" y="109.4">A&gt;B_I</text>
<text x="191.6" y="109.4">A&gt;B_O</text>
<text x="203.4" y="108.3">5</text>
<text x="257.9" y="113.4">4</text>
<text x="257.9" y="108.3">2</text>
<text x="280.1" y="113.4">16</text>
<text x="280.1" y="108.3">18</text>
<text x="133.9" y="114.5">D10</text>
<text x="218.5" y="117.2" transform="rotate(-90 218.5 117.2)">8</text>
<text x="226.1" y="119" transform="rotate(-90 226.1 119)">10</text>
<text x="227.8" y="116.2">IC2/-UB</text>
<text x="257.9" y="118.4">6</text>
<text x="280.1" y="118.4">14</text>
<text x="257.9" y="123.5">8</text>
<text x="280.1" y="123.5">12</text>
<text x="178" y="128.6">19</text>
<text x="178.2" y="136.2">11</text>
<text x="201.4" y="136.2">9</text>
<text x="178" y="141.3">13</text>
<text x="201.4" y="141.3">7</text>
<text x="178" y="146.3">15</text>
<text x="201.4" y="146.3">5</text>
<text x="178" y="151.4">17</text>
<text x="201.4" y="151.4">3</text>
<text x="123.3" y="159">1</text>
<text x="123.3" y="161.6">2</text>
<text x="123.3" y="164.1">3</text>
<text x="123.3" y="166.7">4</text>
<text x="183.6" y="164.1">10</text>
<text x="184.8" y="166.7">8</text>
<text x="195.7" y="166.7">7</text>
<text x="195.7" y="164.1">9</text>
<text x="123.3" y="169.2">5</text>
<text x="123.3" y="171.7">6</text>
<text x="184.8" y="171.7">4</text>
<text x="184.8" y="169.2">6</text>
<text x="195.7" y="171.7">3</text>
<text x="195.7" y="169.2">5</text>
<text x="184.8" y="174.3">2</text>
<text x="195.7" y="174.3">1</text>
</g>
<text font-size="2" fill="#800000" x="119.8" y="76.9">ARDUINO</text>
<g font-size="1.8" fill="#808080">
<text x="220.7" y="108.6" transform="rotate(-90 220.7 108.6)">VCC</text>
<text x="220.7" y="117" transform="rotate(-90 220.7 117)">GND</text>
</g>
</svg>
